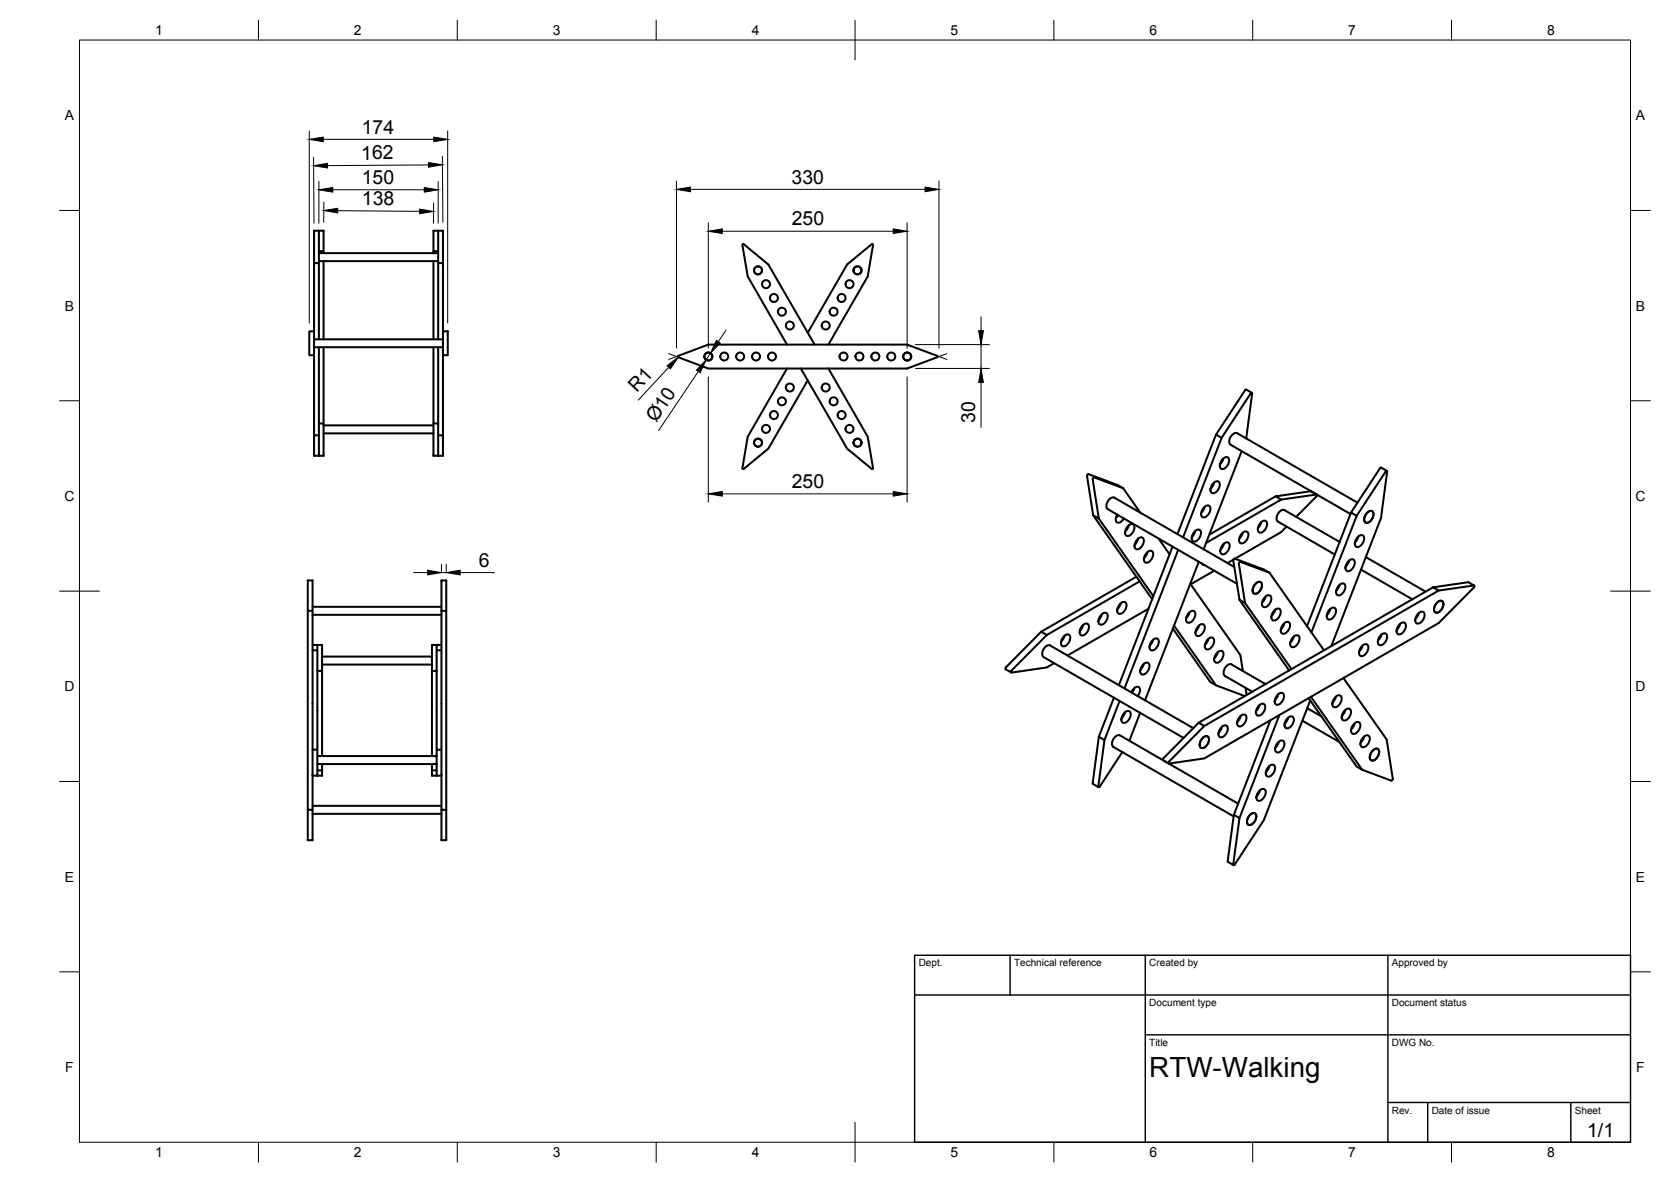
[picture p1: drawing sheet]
<svg xmlns="http://www.w3.org/2000/svg" width="420mm" height="297mm" viewBox="0 0 420 297" stroke-linecap="round" stroke-linejoin="round" font-family="sans-serif">
<!-- layer: Visible -->
<g fill="none" stroke="#000" stroke-width=".51">
<path d="M80.2 58v8.1M110.2 58v8.1h1.2v-8.1h-2.4v5.1h1.2M79 66.1v17.2M80.2 63.1h1.2v-5.1h-2.4v8.1h1.2v19.2M80.2 63.6h30M80.2 65.6h30M81.4 63.1v.5M81.4 65.6v19.7M109 63.1v.5M109 65.6v19.7M110.2 66.1v19.2M111.4 66.1v17.2"/>
<path d="M77.8 83.3h1.2v6h-1.2zM79 89.3v20.1M79 85.3h32.4M79 87.3h32.4M80.2 87.3v19.1h1.2v8.1h-2.4v-5.1h1.2M81.4 87.3v19.1M109 87.3v19.1h1.2v8.1M110.2 87.3v19.1M111.4 83.3h1.2v6h-1.2zM111.4 89.3v20.1M170.6 89.8l7.5 2.8h50l7.5-2.8M170.6 89.8l-.1-.2 .1-.2 7.5-2.8h50l7.5 2.8 .1 .2-.1 .2"/>
<path d="M197.9 86.6l-9.9-17.1-1.3-8 .1-.2 .2 .1 6.2 5.1 11.6 20.1M197.9 92.6l-9.9 17.2-1.3 7.9 .1 .2 .2-.1 6.2-5.1 9.9-17.1M201.4 92.6l11.6 20.1 6.2 5.1 .2 .1 .1-.2-1.3-7.9-9.9-17.2M203.1 83.6l9.9-17.1 6.2-5.1 .2-.1 .1 .2-1.3 8-9.9 17.1M313.4 97.9l1.4 .8M313.4 97.9l-.3 .2-7.3 11.1 1.4 .8 7.3-11.1 .2-.2 .1 .2M314.8 98.9l-1.4 11.3M80.2 106.4v8.1M81.4 108.9h27.6M81.4 106.9h27.6M109 106.4v8.1h2.4v-5.1h-1.2M273.7 119.2l7.3 2.7 1.4 .8"/>
<path d="M273.7 119.1l-.3 .2-.1 .3 1.6 9.9 1.4 .8-1.6-9.9 .2-.3 .2-.1 7.3 2.7M305.8 109.2l-9.7 25M307.2 110l-9.7 25M307.5 115.3a.86 .86 0 0 1 1.5 0 2.16 2.16 0 0 1-1.8 2.6 1.43 1.43 0 0 1 0-2.2zM307.6 115.2l-.2 .7-.7 .8M312.2 113.4l-9.6 24.6M347.3 117.5l1.4 .8M347.3 117.5l-.3 .2-7.3 11.1 1.4 .8 7.3-11.1 .4-.1-1.6 11.8-12.4 32.2M274.9 129.5l14.8 21.1M276.3 130.3l13.7 19.5M280.9 129.3l-.3 .8a.85 .85 0 0 0 .3 1.2 .85 .85 0 0 0 1.2-.3l.5-.7M281.2 129.5l-.6 .7"/>
<path d="M282.4 122.7l4.3 6.1M283.7 132.1a.86 .86 0 0 1 1.5 0 2.16 2.16 0 0 1-1.8 2.6 1.43 1.43 0 0 1 0-2.2zM283.8 132l-.2 .7-.7 .8M286.1 135.5a.86 .86 0 0 1 1.5 0 2.16 2.16 0 0 1-1.9 2.5 1.43 1.43 0 0 1 0-2.2zM286.2 135.4l-.3 .7-.6 .8M288.4 138.8a.86 .86 0 0 1 1.5 0 2.16 2.16 0 0 1-1.8 2.6 1.43 1.43 0 0 1 0-2.2zM288.5 138.7l-.2 .7-.7 .9M291.3 135.3l2.8 4M294.8 137.4l-13.5 34.8M296.2 138.2l-13.5 34.8M300.4 133.5a.86 .86 0 0 1 1.5 0 2.16 2.16 0 0 1-1.8 2.6 1.43 1.43 0 0 1 0-2.2zM300.5 133.4l-.2 .7-.6 .9"/>
<path d="M302.8 127.4a.86 .86 0 0 1 1.5 0 2.16 2.16 0 0 1-1.8 2.6 1.43 1.43 0 0 1 0-2.2zM302.9 127.4l-.2 .6-.7 .9M305.2 121.4a.86 .86 0 0 1 1.4 0 2.16 2.16 0 0 1-1.8 2.5 1.43 1.43 0 0 1 0-2.2zM305.3 121.3l-.3 .7-.6 .8M307.6 136.7a.86 .86 0 0 1 1.5 0 2.16 2.16 0 0 1-1.8 2.6 1.43 1.43 0 0 1 0-2.2zM307.7 136.6l-.2 .7-.6 .8M312.4 134a.86 .86 0 0 1 1.4 0 2.16 2.16 0 0 1-1.8 2.6 1.43 1.43 0 0 1 0-2.2zM312.5 133.9l-.3 .7-.6 .8M317.1 131.3a.86 .86 0 0 1 1.4 0 2.16 2.16 0 0 1-1.8 2.5 1.43 1.43 0 0 1 0-2.1zM317.2 131.2l-.3 .6-.6 .9M320.7 124.7l-16.6 9.7M321.3 131.1l14.3 8.2"/>
<path d="M321.3 131.1a1.91 1.91 0 0 1 1.7-2.9l13.8 8M322.1 125.5l-18.8 10.9M323.5 132.3l-1.4 1.4-11.6 6.7M331 124.8l-5.1 5.1M331.1 124.3l-1.5-.8-8.9 1.2 1.4 .8 8.9-1.2 .1 .1-.1 .4M339.7 128.8l-11.1 28.6M341.1 129.6l-11.4 29.3M341.3 126.3l-30.2-17.4a1.91 1.91 0 0 0-1.7 2.8l30.2 17.5M341.5 134.9a.86 .86 0 0 1 1.4 0 2.16 2.16 0 0 1-1.8 2.6 1.43 1.43 0 0 1 0-2.2zM341.6 134.8l-.3 .7-.6 .8M343.8 128.8a.86 .86 0 0 1 1.5 0 2.16 2.16 0 0 1-1.8 2.6 1.43 1.43 0 0 1 0-2.2zM77.4 153.5v50h1.2v7.6h-1.2v-7.6"/>
<path d="M77.4 145.9h1.2v7.6h-1.2zM78.6 153.5v34.9h1.2v-19.8M78.6 152.5h32.4M78.6 154.5h32.4M111 153.5v34.9h-1.2v-19.8h-1.2v-6.5h2.4M112.2 153.5v-7.6h-1.2v7.6h1.2v50M261.8 158.8l-8.9 8.9v.5l1.4 .8M267.6 159.9a.86 .86 0 0 1 1.5 0 2.16 2.16 0 0 1-1.9 2.5 1.43 1.43 0 0 1 0-2.2zM267.7 159.7l-.3 .7-.6 .9M272.3 157.1a.86 .86 0 0 1 1.5 0 2.16 2.16 0 0 1-1.9 2.6 1.43 1.43 0 0 1 0-2.2zM272.4 157l-.3 .7-.6 .9M277 154.4a.86 .86 0 0 1 1.5 0 2.16 2.16 0 0 1-1.8 2.6 1.43 1.43 0 0 1 0-2.2z"/>
<path d="M277.1 154.3l-.2 .7-.7 .8M281.7 151.7a.86 .86 0 0 1 1.5 0 2.16 2.16 0 0 1-1.8 2.6 1.43 1.43 0 0 1 0-2.2zM281.8 151.6l-.2 .7-.7 .8M285.7 144.9l-23.9 13.9 1.4 .8-8.8 8.9M286.6 146.1l-23.4 13.5M288.8 153l-20.4 11.7M294.9 158l9.4 13.4 1.5 .8 7.2 2.7M295.2 157.2l10.6 15M299 153.9a.86 .86 0 0 1 1.5 0 2.16 2.16 0 0 1-1.8 2.6 1.43 1.43 0 0 1 0-2.2zM299.1 153.8l-.2 .7-.7 .8M299.3 146.7l12.6 17.9 .6 4M301.4 157.3a.86 .86 0 0 1 1.5 0 2.16 2.16 0 0 1-1.8 2.5 1.43 1.43 0 0 1 0-2.2z"/>
<path d="M301.4 141.2l-13.5 34.8M301.5 157.2l-.2 .7-.7 .8M302.2 141.6l.3 .3 .4 .1M305.3 143.4l-5.9 3.4M310.1 140.6l-1.4 .9M310.2 140.5l.3-.1 7.3 2.7 1.4 .8-7.3-2.7-.3 .1-.1 .4 1.6 9.8-1.4-.8-1.6-9.8zM310.3 142.5l-30.1-17.5a1.91 1.91 0 0 0-1.7 2.9l32.5 18.8M311.7 150.7l12.4 17.8M313.1 151.5l11.6 16.6M315.8 146.6a.86 .86 0 0 1 1.5 0 2.16 2.16 0 0 1-1.9 2.6 1.43 1.43 0 0 1 0-2.2zM318.1 150a.86 .86 0 0 1 1.5 0 2.16 2.16 0 0 1-1.8 2.6 1.43 1.43 0 0 1 0-2.2zM318.2 149.9l-.2 .7-.6 .8"/>
<path d="M319.2 143.9l13.7 19.5M320.5 153.4a.86 .86 0 0 1 1.5 0 2.16 2.16 0 0 1-1.8 2.5 1.43 1.43 0 0 1 0-2.2zM320.6 153.3l-.2 .6-.7 .9M322.8 156.7a.86 .86 0 0 1 1.5 0 2.16 2.16 0 0 1-1.8 2.6 1.43 1.43 0 0 1 0-2.2zM322.9 156.6l-.2 .7-.6 .8M325.3 160l-.2 .6-.7 .9M334.4 153.1a.86 .86 0 0 1 1.5 0 2.16 2.16 0 0 1-1.8 2.6 1.43 1.43 0 0 1 0-2.2zM334.5 153l-.2 .7-.7 .8M336.7 147a.86 .86 0 0 1 1.5 0 2.16 2.16 0 0 1-1.8 2.6 1.43 1.43 0 0 1 0-2.2zM336.8 146.9l-.2 .7-.6 .9M338.9 141.2l.2 .1M339.1 141a.86 .86 0 0 1 1.5 0 2.16 2.16 0 0 1-1.8 2.5 1.43 1.43 0 0 1 0-2.2z"/>
<path d="M339.2 140.9l-.2 .6-.7 .9M342.2 143.1l12.9 7.5M343.4 140l15.1 8.7M347.2 159.6a.86 .86 0 0 1 1.5 0 2.16 2.16 0 0 1-1.8 2.5 1.43 1.43 0 0 1 0-2.1zM347.3 159.5l-.2 .6-.6 .9M352 156.8a.86 .86 0 0 1 1.4 0 2.16 2.16 0 0 1-1.8 2.6 1.43 1.43 0 0 1 0-2.2zM352.1 156.8l-.3 .6-.6 .9M356.7 154.1a.86 .86 0 0 1 1.4 0 2.16 2.16 0 0 1-1.8 2.6 1.43 1.43 0 0 1 0-2.2zM356.8 154l-.3 .7-.6 .9M360.3 147.6l-58.9 34 1.4 .8-8.8 9M361.4 151.4a.86 .86 0 0 1 1.5 0 2.16 2.16 0 0 1-1.8 2.6 1.43 1.43 0 0 1 0-2.2zM370.6 147.6l-8.9 9-58.9 34-8.8 1.3"/>
<path d="M370.6 147.1l-8.9 1.3M370.6 147.1l.2 .2-.2 .3M370.7 147.2l-1.5-.9-8.9 1.3 1.4 .8-58.9 34M78.6 162.1h2.4v6.5h-1.2v-6.5M78.6 163.4h1.2M81 167h27.6M81 165h27.6M81 168.6v21.4M108.6 168.6v21.4M109.8 162.1v6.5M109.8 163.4h1.2M254.4 168.5l-.2 .3 .2 .2"/>
<path d="M262.4 165.1l35.2 20.3M264 162.2l36 20.8M264 162.2a1.91 1.91 0 0 0-1.6 2.9M265.1 166.7l-1.9 1-8.8 1.3M280.1 175.3l-3.8 9.9 1.4 .8-1.5 11.6 .1 .2 .3-.1M281.5 176.2l-3.8 9.8M282.8 179.1a.86 .86 0 0 1 1.5 0 2.16 2.16 0 0 1-1.9 2.6 1.43 1.43 0 0 1 0-2.2zM282.9 179l-.3 .7-.6 .8M284.5 174l.6-1a.86 .86 0 0 1 1.2-.3 .86 .86 0 0 1 .3 1.2l-.5 1M285.2 172.9l-.5 1.2M286.7 179.1l-2.7 7.1M287.5 166.9a.86 .86 0 0 1 1.5 0 2.16 2.16 0 0 1-1.8 2.6 1.43 1.43 0 0 1 0-2.2z"/>
<path d="M287.6 166.8l-.2 .7-.7 .9M289.8 160.9a.86 .86 0 0 1 1.5 0 2.16 2.16 0 0 1-1.8 2.5 1.43 1.43 0 0 1 0-2.2zM289.9 160.8l-.2 .6-.6 .9M303.7 160.6a.86 .86 0 0 1 1.5 0 2.16 2.16 0 0 1-1.8 2.6 1.43 1.43 0 0 1 0-2.2zM303.8 160.5l-.2 .7-.6 .9M306.1 164a.86 .86 0 0 1 1.5 0 2.16 2.16 0 0 1-1.8 2.5 1.43 1.43 0 0 1 0-2.1zM306.2 163.9l-.2 .6-.7 .9M308 169.9l6.9 3.9M308 169.8a1.91 1.91 0 0 1 1.7-2.8l8.5 4.9M311.9 180a.86 .86 0 0 1 1.5 0 2.16 2.16 0 0 1-1.9 2.6 1.43 1.43 0 0 1 0-2.2zM312 179.9l-.3 .7-.6 .8M313.2 172.9l.2 1.6"/>
<path d="M313.4 174.5v.2M316.6 177.3a.86 .86 0 0 1 1.5 0 2.16 2.16 0 0 1-1.8 2.5 1.43 1.43 0 0 1 0-2.1zM316.7 177.2l-.2 .6-.7 .9M321.3 174.5a.86 .86 0 0 1 1.5 0 2.16 2.16 0 0 1-1.8 2.6 1.43 1.43 0 0 1 0-2.2zM321.4 174.5l-.2 .6-.7 .9M321.7 179.7l-10 25.9M325.2 160.1a.86 .86 0 0 1 1.5 0 2.16 2.16 0 0 1-1.8 2.5 1.43 1.43 0 0 1 0-2.2zM328.7 178l3.5 2M329.4 176l-11.6 30.1-7.3 11.2-.3 .1-.1-.2M329.6 175.1l12.9 18.3M335.8 175.2a.86 .86 0 0 1 1.5 0 2.16 2.16 0 0 1-1.8 2.5 1.43 1.43 0 0 1 0-2.2zM335.9 175.1l-.2 .6-.7 .9"/>
<path d="M337.8 170.4l10.9 15.4 1.5 9.9-.2 .5-7.5-2.8-1.4-.8-12.1-17.1M338.2 178.5a.86 .86 0 0 1 1.4 0 2.16 2.16 0 0 1-1.8 2.6 1.43 1.43 0 0 1 0-2.2zM338.3 178.4l-.3 .7-.6 .8M342.5 162.3a.86 .86 0 0 1 1.5 0 2.16 2.16 0 0 1-1.8 2.6 1.43 1.43 0 0 1 0-2.2zM342.6 162.2l-.2 .7-.7 .8M78.6 188.4v6.5M78.6 194.9v8.6M79.8 193.6h1.2v1.3h-2.4M79.8 188.4v6.5M79.8 190h30M79.8 192h30M81 192v1.6"/>
<path d="M108.6 192v1.6M109.8 188.4v6.5M109.8 193.6h-1.2v1.3h2.4M111 188.4v6.5M111 194.9v8.6h1.2v7.6h-1.2v-7.6M274.7 196.8l1.5 1M276.3 185.2l-1.6 11.6M282.2 189l-5.7 8.7M294 191.3l-.2 .4 .2 .2M301.4 181.6l-8.9 8.9v.5l1.4 .9M302.4 185.4a.86 .86 0 0 1 1.5 0 2.16 2.16 0 0 1-1.8 2.6 1.43 1.43 0 0 1 0-2.2zM307.2 182.7a.86 .86 0 0 1 1.5 0 2.16 2.16 0 0 1-1.9 2.6 1.43 1.43 0 0 1 0-2.2z"/>
<path d="M307.3 182.6l-.3 .7-.6 .8M316.7 198.7a.86 .86 0 0 1 1.5 0 2.16 2.16 0 0 1-1.8 2.5 1.43 1.43 0 0 1 0-2.1zM316.8 198.6l-.2 .7-.7 .8M319.1 192.6a.86 .86 0 0 1 1.5 0 2.16 2.16 0 0 1-1.9 2.6 1.43 1.43 0 0 1 0-2.2zM319.2 192.5l-.3 .7-.6 .8M319.4 181l-9.2 23.8 1.5 .8-1.6 11.6M321.4 186.5a.86 .86 0 0 1 1.5 0 2.16 2.16 0 0 1-1.8 2.6 1.43 1.43 0 0 1 0-2.2zM321.5 186.4l-.2 .7-.7 .9M323.8 180.4a.86 .86 0 0 1 1.5 .1 2.16 2.16 0 0 1-1.8 2.5 1.43 1.43 0 0 1 0-2.2zM323.9 180.4l-.2 .6-.7 .9M327.5 181.1l9.3 5.4M340.5 181.9a.86 .86 0 0 1 1.5 0 2.16 2.16 0 0 1-1.8 2.5 1.43 1.43 0 0 1 0-2.2z"/>
<path d="M340.6 181.8l-.2 .6-.7 .9M342.4 185.9l.2 .1M342.9 185.2a.86 .86 0 0 1 1.5 0 2.16 2.16 0 0 1-1.8 2.6 1.43 1.43 0 0 1 0-2.2zM343 185.1l-.2 .7-.7 .8M345.2 188.6a.86 .86 0 0 1 1.5 0 2.16 2.16 0 0 1-1.8 2.5 1.43 1.43 0 0 1 0-2.2zM78.6 202.5h32.4M78.6 204.5h32.4M308.8 216.6l1.4 .8M310.2 204.8l-1.4 11.8M311.3 202l-29.7-17.2a1.91 1.91 0 0 0-1.7 2.9l30.3 17.5M314.3 204.7a.86 .86 0 0 1 1.5 0 2.16 2.16 0 0 1-1.8 2.6 1.43 1.43 0 0 1 0-2.2z"/>
<circle cx="190.6" cy="67.9" r="1.01"/>
<circle cx="192.6" cy="71.4" r="1.01"/>
<circle cx="194.6" cy="74.9" r="1.01"/>
<circle cx="196.6" cy="78.3" r="1.01"/>
<circle cx="209.6" cy="78.3" r="1.01"/>
<circle cx="211.6" cy="74.9" r="1.01"/>
<circle cx="213.6" cy="71.4" r="1.01"/>
<circle cx="215.6" cy="67.9" r="1.01"/>
<circle cx="178.1" cy="89.6" r="1.01"/>
<circle cx="182.1" cy="89.6" r="1.01"/>
<circle cx="186.1" cy="89.6" r="1.01"/>
<circle cx="190.1" cy="89.6" r="1.01"/>
<circle cx="194.1" cy="89.6" r="1.01"/>
<circle cx="198.6" cy="97.4" r="1.01"/>
<circle cx="198.6" cy="81.8" r="1.01"/>
<circle cx="207.6" cy="81.8" r="1.01"/>
<circle cx="207.6" cy="97.4" r="1.01"/>
<circle cx="212.1" cy="89.6" r="1.01"/>
<circle cx="216.1" cy="89.6" r="1.01"/>
<circle cx="220.1" cy="89.6" r="1.01"/>
<circle cx="224.1" cy="89.6" r="1.01"/>
<circle cx="228.1" cy="89.6" r="1.01"/>
<circle cx="190.6" cy="111.2" r="1.01"/>
<circle cx="192.6" cy="107.8" r="1.01"/>
<circle cx="194.6" cy="104.3" r="1.01"/>
<circle cx="196.6" cy="100.9" r="1.01"/>
<circle cx="209.6" cy="100.9" r="1.01"/>
<circle cx="211.6" cy="104.3" r="1.01"/>
<circle cx="213.6" cy="107.8" r="1.01"/>
<circle cx="215.6" cy="111.2" r="1.01"/>
</g>
<!-- layer: BORDER -->
<g fill="none" stroke="#000" stroke-width=".25">
<path d="M20 10.1h390v276.9h-390zM65 5.1v5M115 5.1v5M165 5.1v5M215 5.1v10M265 5.1v5M315 5.1v5M365 5.1v5M15 52.9h5M410 52.9h5M15 100.7h5M410 100.7h5"/>
<path d="M15 148.6h10M405 148.6h10M15 196.4h5M410 196.4h5M15 244.2h5M410 244.2h5M65 287v5M115 287v5M165 287v5M215 282.1v9.9M265 287v5M315 287v5"/>
<path d="M365 287v5"/>
</g>
<!-- layer: TITLEBLOCK -->
<path d="M230 240.1h180v46.9h-180zM230 250h180M254 240.1v9.9M288 240.1v46.9M349 240.1v46.9M288 260.1h122M349 277.1h61M359 277.1v9.9M395 277.1v9.9" fill="none" stroke="#000" stroke-width=".36"/>
<!-- layer: Edge Extensions -->
<path d="M168.1 88.9l2.5 .9M170.6 89.4l-2.5 .9M235.6 89.4l2.5 .9M238.1 88.9l-2.5 .9" fill="none" stroke="#000" stroke-width=".25"/>
<!-- layer: FD_Dimensions -->
<g fill="none" stroke="#000" stroke-width=".25">
<path d="M77.8 32.9v48.3M78.8 39.5l.2 16.6M81.3 35h27.8M111.2 39.3l.2 16.6M112.6 32.9v48.3M80.2 45.6v10.5M81.4 50.8v5.1M83.7 47.7h23M84.9 52.9l20.6 .2M107.8 41.5l-25.4 .1M109 51v5.1M110.2 45.6v10.5"/>
<path d="M170.1 45.5v42M173.6 47.6h59M178.1 56v31.5M181.6 58.1h43M228.1 56v31.5M236.1 45.5v42M246.7 79.6v3.5M168.1 92.3l-7.6 8.2M170.7 89.6l-.2 .2M175.6 93.3l-10 14.9M178.1 94.7v31.5M178.6 88.8l-1.1 1.6"/>
<path d="M182.6 83l-2 2.9M228.1 94.7v31.5M230.2 86.6h18.6M230.2 92.6h18.6M246.7 86.6v6M246.7 96.1v11.3M181.6 124.1h43M104 143.9h3.5M111 141.8v2M111 143.9h1.2M112.2 141.8v2M115.7 143.9h8.6"/>
</g>
<g fill="#000" stroke="#000" stroke-width=".25">
<path d="M77.8 35l3.5-.6v1.2zM109.1 34.4l3.5 .6-3.5 .6zM78.8 41.6l3.6-.6v1.2zM80.2 47.7l3.5-.6v1.2zM81.4 52.9l3.5-.5v1.1zM105.5 52.5l3.5 .6-3.5 .6zM106.7 47.1l3.5 .6-3.5 .6zM107.8 40.9l3.5 .5-3.5 .6zM170.1 47.6l3.5-.6v1.2zM178.1 58.1l3.5-.6v1.2zM224.6 57.5l3.5 .6-3.5 .6zM232.6 47l3.5 .6-3.5 .6z"/>
<path d="M167.7 91.9l2.8-2.1-1.9 2.9zM177.5 90.4l-1.4 3.2-1-.6zM180.1 85.5l1 .7-2.5 2.6zM246.1 83.1h1.2l-.6 3.5zM246.7 92.6l.6 3.5h-1.2zM178.1 124.1l3.5-.6v1.2zM224.6 123.5l3.5 .6-3.5 .6zM107.5 143.3l3.5 .6-3.5 .6zM112.2 143.9l3.5-.6v1.2z"/>
</g>
<text font-size="7" x="289" y="270.6">RTW-Walking</text>
<g font-size="4.9">
<text x="91" y="33.6">174</text>
<text x="90.8" y="40.1">162</text>
<text x="91" y="46.2">150</text>
<text x="199" y="46.1">330</text>
<text x="91" y="51.5">138</text>
<text x="199.1" y="56.6">250</text>
<text x="160.1" y="98.9" transform="rotate(-47 160.1 98.9)">R1</text>
<text x="165" y="106.4" transform="rotate(-56 165 106.4)">Ø10</text>
<text x="245.2" y="106.2" transform="rotate(-90 245.2 106.2)">30</text>
<text x="199.1" y="122.6">250</text>
<text x="120.4" y="142.4">6</text>
<text x="399.1" y="285.7">1/1</text>
</g>
<g font-size="3.5">
<text x="39" y="8.8">1</text>
<text x="89" y="8.8">2</text>
<text x="139" y="8.8">3</text>
<text x="189" y="8.8">4</text>
<text x="239" y="8.8">5</text>
<text x="289" y="8.8">6</text>
<text x="339" y="8.8">7</text>
<text x="389" y="8.8">8</text>
<text x="16.3" y="30.2">A</text>
<text x="411.3" y="30.2">A</text>
<text x="16.3" y="78">B</text>
<text x="411.3" y="78">B</text>
<text x="16.2" y="125.9">C</text>
<text x="411.2" y="125.9">C</text>
<text x="16.2" y="173.7">D</text>
<text x="411.2" y="173.7">D</text>
<text x="16.3" y="221.6">E</text>
<text x="411.3" y="221.6">E</text>
<text x="16.4" y="269.4">F</text>
<text x="411.4" y="269.4">F</text>
<text x="39" y="290.8">1</text>
<text x="89" y="290.8">2</text>
<text x="139" y="290.8">3</text>
<text x="189" y="290.8">4</text>
<text x="239" y="290.8">5</text>
<text x="289" y="290.8">6</text>
<text x="339" y="290.8">7</text>
<text x="389" y="290.8">8</text>
</g>
<g font-size="2.5">
<text x="231" y="242.9">Dept.</text>
<text x="255" y="242.9">Technical reference</text>
<text x="289" y="242.9">Created by</text>
<text x="350" y="242.9">Approved by</text>
<text x="289" y="252.8">Document type</text>
<text x="350" y="252.8">Document status</text>
<text x="289" y="262.9">Title</text>
<text x="350" y="262.9">DWG No.</text>
<text x="350" y="279.9">Rev.</text>
<text x="360" y="279.9">Date of issue</text>
<text x="396" y="279.9">Sheet</text>
</g>
</svg>
